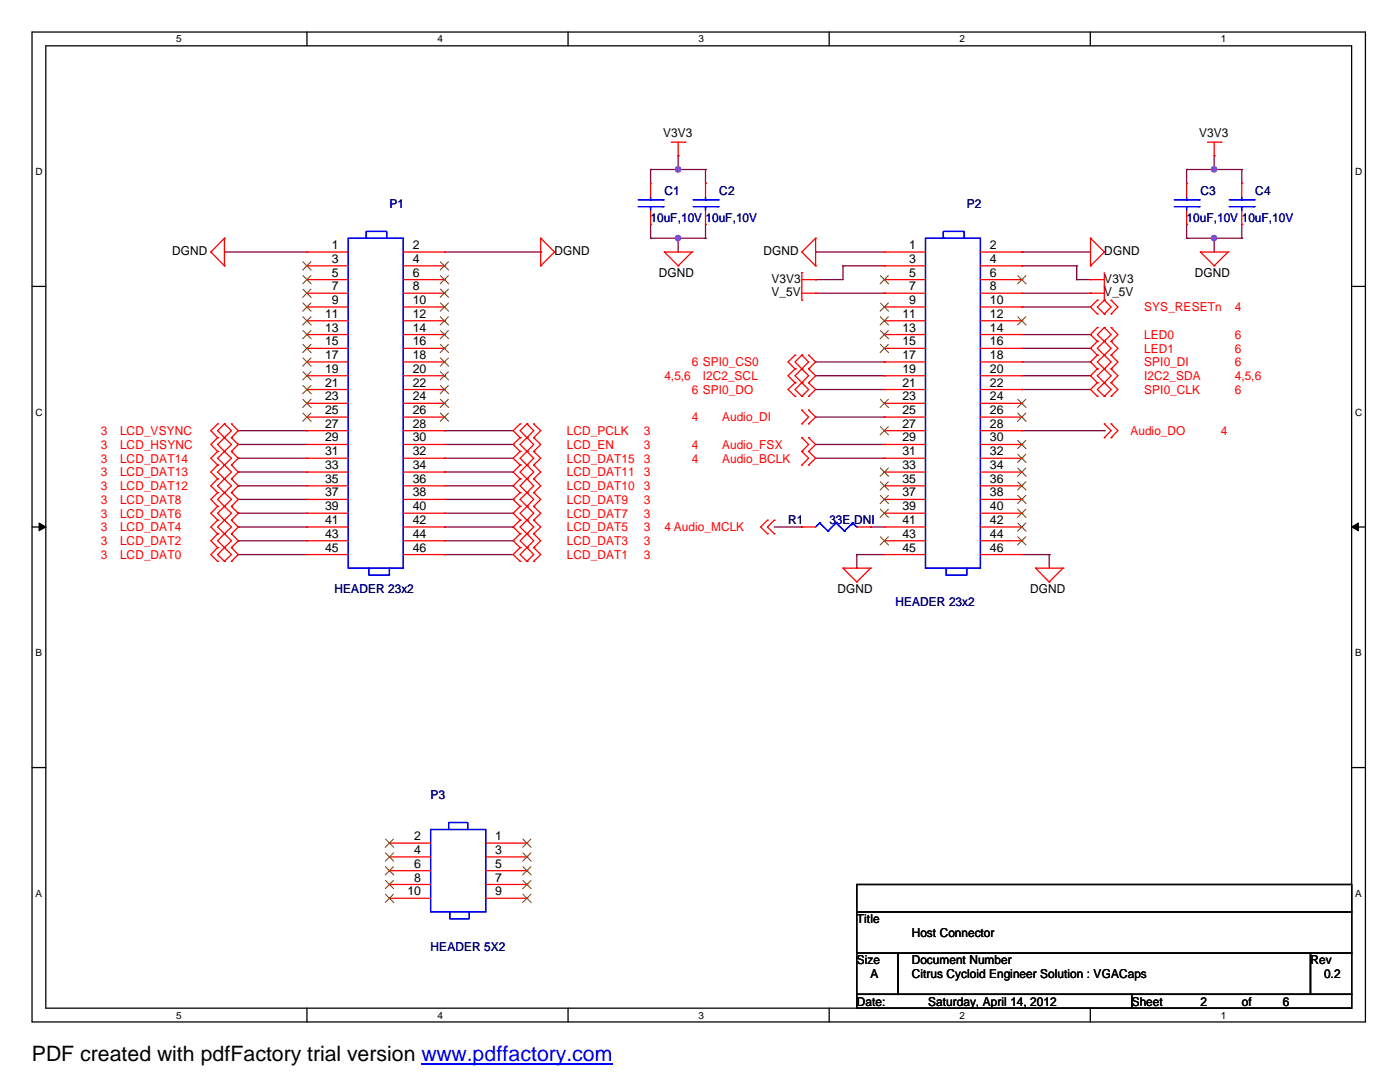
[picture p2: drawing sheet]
<svg xmlns="http://www.w3.org/2000/svg" width="279mm" height="216mm" viewBox="0 0 279 216" stroke-linecap="round" stroke-linejoin="round" font-family="sans-serif">
<path d="M6.4 6.4h266.1v197.5h-266.1zM9.1 9.1h260.6v192.1h-260.6z" fill="none" stroke="#000" stroke-width=".25"/>
<g fill="#fff">
<path d="M35.2 6.6h1.1v2.3h-1.1z"/>
<path d="M35.2 201.4h1.1v2.3h-1.1z"/>
</g>
<path d="M61.3 6.4v2.7M61.3 201.2v2.7" fill="none" stroke="#000" stroke-width=".25"/>
<g fill="#fff">
<path d="M87.3 6.6h1.1v2.3h-1.1z"/>
<path d="M87.3 201.4h1.1v2.3h-1.1z"/>
</g>
<path d="M113.4 6.4v2.7M113.4 201.2v2.7" fill="none" stroke="#000" stroke-width=".25"/>
<g fill="#fff">
<path d="M139.4 6.6h1.1v2.3h-1.1z"/>
<path d="M139.4 201.4h1.1v2.3h-1.1z"/>
</g>
<path d="M165.5 6.4v2.7M165.5 201.2v2.7" fill="none" stroke="#000" stroke-width=".25"/>
<g fill="#fff">
<path d="M191.5 6.6h1.1v2.3h-1.1z"/>
<path d="M191.5 201.4h1.1v2.3h-1.1z"/>
</g>
<path d="M217.6 6.4v2.7M217.6 201.2v2.7" fill="none" stroke="#000" stroke-width=".25"/>
<g fill="#fff">
<path d="M243.6 6.6h1.1v2.3h-1.1z"/>
<path d="M243.6 201.4h1.1v2.3h-1.1z"/>
<path d="M7.1 33.1h1.4v2.2h-1.4z"/>
<path d="M270.5 33.1h1.4v2.2h-1.4z"/>
<path d="M7.1 81.1h1.4v2.3h-1.4z"/>
<path d="M270.5 81.1h1.4v2.3h-1.4z"/>
</g>
<path d="M6.4 57.2h2.7M269.7 57.2h2.8" fill="none" stroke="#000" stroke-width=".25"/>
<g fill="#fff">
<path d="M7.1 129.1h1.3v2.3h-1.3z"/>
<path d="M270.5 129.1h1.3v2.3h-1.3z"/>
</g>
<path d="M6.4 105.2h2.7M269.7 105.2h2.8" fill="none" stroke="#000" stroke-width=".25"/>
<g fill="#000" stroke="#000" stroke-width=".2">
<path d="M7.8 104.4l1.3 .8-1.3 .7z" fill-rule="evenodd"/>
<path d="M269.7 105.2l1.4-.8v1.5z" fill-rule="evenodd"/>
</g>
<g fill="#fff">
<path d="M7.1 177.1h1.3v2.3h-1.3z"/>
<path d="M270.5 177.1h1.3v2.3h-1.3z"/>
</g>
<path d="M6.4 153.2h2.7M269.7 153.2h2.8M171 176.5h98.7v5.4h-98.7zM171 181.9h98.7v8.3h-98.7zM171 190.2h8.2v8.2h-8.2zM171 198.4h54.8v2.8h-54.8zM179.2 190.2h82.3v8.2h-82.3zM225.8 198.4h43.9v2.8h-43.9zM261.5 190.2h8.2v8.2h-8.2z" fill="none" stroke="#000" stroke-width=".25"/>
<g fill="none" stroke="#800040" stroke-width=".25">
<path d="M129.8 33.8h.1M129.8 33.8h11M129.8 33.8v2.8M135.3 33.8h.1M135.3 31.1h.1M135.3 31.1v2.7M140.8 36.6h.1M140.8 33.8h.1M140.8 33.8v2.8M236.8 33.8h.1M236.8 33.8v2.8M236.8 33.8h11"/>
<path d="M242.3 33.8h.1M242.3 31.1h.1M242.3 31.1v2.7M247.8 36.6h.1M247.8 33.8h.1M247.8 33.8v2.8M44.8 50.3h.1M44.8 50.3h16.5M88.7 50.3h19.2M107.9 50.3h.1M129.8 47.5h.1M129.8 47.5h11"/>
<path d="M129.8 44.8v2.7M135.3 47.5h.1M135.3 47.5v2.8M140.8 44.8h.1M140.8 47.5h.1M140.8 44.8v2.7M162.8 50.3h.1M162.8 55.8h.1M162.8 50.3h13.7M162.8 58.5h13.7M168.2 53h.1M168.2 53v2.8h-5.4"/>
<path d="M168.2 53h8.3M176.5 53h.1M176.5 58.5h.1M203.9 50.3h.1M203.9 53h.1M203.9 50.3h13.7M203.9 53h11M203.9 58.5h13.7M214.9 55.8h.1M214.9 53h.1M214.9 55.8h2.7M214.9 53v2.8"/>
<path d="M217.6 58.5h.1M236.8 47.5h.1M236.8 44.8v2.7M236.8 47.5h11M242.3 47.5h.1M242.3 47.5v2.8M247.8 44.8h.1M247.8 47.5h.1M247.8 44.8v2.7M162.8 77.7h13.7M162.8 75h13.7M162.8 72.2h13.7"/>
<path d="M176.5 72.2h.1M176.5 75h.1M176.5 77.7h.1M203.9 61.3h.1M203.9 77.7h.1M203.9 61.3h13.7M203.9 69.5h13.7M203.9 66.8h13.7M203.9 77.7h13.7M203.9 75h13.7M203.9 72.2h13.7M217.6 69.5h.1"/>
<path d="M217.6 66.8h.1M217.6 75h.1M217.6 72.2h.1M47.5 91.4h.1M47.5 94.2h.1M47.5 96.9h.1M47.5 99.7h.1M47.5 85.9h.1M47.5 88.7h.1M47.5 99.7h13.8M47.5 96.9h13.8M47.5 94.2h13.8"/>
<path d="M47.5 91.4h13.8M47.5 88.7h13.8M47.5 85.9h13.8M88.7 94.2h.1M88.7 91.4h.1M88.7 85.9h.1M88.7 99.7h13.7M88.7 96.9h13.7M88.7 94.2h13.7M88.7 91.4h13.7M88.7 88.7h13.7M88.7 85.9h13.7"/>
<path d="M102.4 99.7h.1M102.4 96.9h.1M102.4 88.7h.1M162.8 91.4h13.7M162.8 88.7h13.7M162.8 83.2h13.7M176.5 83.2h.1M176.5 91.4h.1M176.5 88.7h.1M203.9 85.9h16.5M220.4 85.9h.1M47.5 110.7h.1"/>
<path d="M47.5 102.4h.1M47.5 105.2h.1M47.5 107.9h.1M47.5 110.7h13.8M47.5 107.9h13.8M47.5 105.2h13.8M47.5 102.4h13.8M88.7 110.7h.1M88.7 110.7h13.7M88.7 107.9h13.7M88.7 105.2h13.7M88.7 102.4h13.7"/>
<path d="M102.4 107.9h.1M102.4 105.2h.1M102.4 102.4h.1M154.5 105.2h5.5M160 105.2h.1M171 110.7h.1M171 113.4h.1M171 110.7h5.5M171 110.7v2.7M173.7 105.2h.1M173.7 105.2h2.8M203.9 110.7h5.5"/>
<path d="M209.4 110.7h.1M209.4 110.7v2.7"/>
</g>
<g fill="#f0f" stroke="#f0f" stroke-width=".25">
<circle cx="242.3" cy="47.5" r=".54"/>
<circle cx="242.3" cy="33.8" r=".54"/>
<circle cx="135.3" cy="47.5" r=".54"/>
<circle cx="135.3" cy="33.8" r=".54"/>
</g>
<g fill="none" stroke="#f00" stroke-width=".25">
<path d="M129.8 36.6h.1M129.8 36.6v2.7M133.9 28.4h2.8M135.3 31.1h.1M135.3 28.4v2.7M136.7 28.4h.1M140.8 36.6h.1M140.8 36.6v2.7M236.8 36.6h.1M236.8 36.6v2.7M241 28.4h2.7M242.3 31.1h.1"/>
<path d="M242.3 28.4v2.7M243.7 28.4h.1M247.8 36.6h.1M247.8 36.6v2.7M42.1 50.3h.1M42.1 50.3l2.7 2.7M44.8 53h.1M44.8 47.5h.1M44.8 47.5v5.5M44.8 47.5l-2.7 2.8M61.3 50.3h.1M61.3 53h.1"/>
<path d="M61.3 55.8h.1M61.3 58.5h.1M61.3 55.8h8.2M61.3 58.5h8.2M61.3 50.3h8.2M61.3 53h8.2M80.5 55.8h8.2M80.5 58.5h8.2M80.5 50.3h8.2M80.5 53h8.2M88.7 50.3h.1M88.7 53h.1"/>
<path d="M88.7 55.8h.1M88.7 58.5h.1M107.9 47.5h.1M107.9 53h.1M107.9 47.5v5.5M107.9 47.5l2.8 2.8M110.7 50.3h.1M110.7 50.3l-2.8 2.7M129.8 44.8h.1M129.8 42.1v2.7M132.6 50.3h.1M132.6 50.3h5.5"/>
<path d="M132.6 50.3l2.7 2.7M135.3 53h.1M138.1 50.3h.1M138.1 50.3l-2.8 2.7M140.8 44.8h.1M140.8 42.1v2.7M160 50.3h.1M160 54.4h.1M160 59.9h.1M160 50.3l2.8 2.7M160 55.8h2.8M160 54.4v5.5"/>
<path d="M160 58.5h2.8M162.8 53h.1M162.8 47.5h.1M162.8 55.8h.1M162.8 58.5h.1M162.8 47.5v5.5M162.8 47.5l-2.8 2.8M176.5 50.3h.1M176.5 53h.1M176.5 55.8h.1M176.5 58.5h.1M176.5 55.8h8.2"/>
<path d="M176.5 58.5h8.2M176.5 50.3h8.2M176.5 53h8.2M195.7 55.8h8.2M195.7 58.5h8.2M195.7 50.3h8.2M195.7 53h8.2M203.9 50.3h.1M203.9 53h.1M203.9 55.8h.1M203.9 58.5h.1M217.6 47.5h.1"/>
<path d="M217.6 53h.1M217.6 55.8h.1M217.6 58.5h.1M217.6 47.5v5.5M217.6 47.5l2.8 2.8M217.6 55.8h2.8M217.6 58.5h2.8M219 59.9h.1M219 59.9l-1.4 1.4 1.4 1.4M220.4 50.3h.1M220.4 57.2h.1M220.4 59.9h.1"/>
<path d="M220.4 50.3l-2.8 2.7M220.4 54.4v5.5M220.4 59.9l1.3 1.4-1.3 1.4M220.4 59.9l-1.4 1.4 1.4 1.4M221.7 59.9h.1M221.7 59.9l1.4 1.4-1.4 1.4M236.8 44.8h.1M236.8 42.1v2.7M239.6 50.3h.1M239.6 50.3h5.5M239.6 50.3l2.7 2.7M242.3 53h.1"/>
<path d="M245.1 50.3h.1M245.1 50.3l-2.8 2.7M247.8 44.8h.1M247.8 42.1v2.7M61.3 61.3h.1M61.3 64h.1M61.3 66.8h.1M61.3 69.5h.1M61.3 72.2h.1M61.3 75h.1M61.3 77.7h.1M61.3 61.3h8.2"/>
<path d="M61.3 64h8.2M61.3 66.8h8.2M61.3 69.5h8.2M61.3 72.2h8.2M61.3 75h8.2M61.3 77.7h8.2M80.5 61.3h8.2M80.5 64h8.2M80.5 66.8h8.2M80.5 69.5h8.2M80.5 72.2h8.2M80.5 75h8.2"/>
<path d="M80.5 77.7h8.2M88.7 61.3h.1M88.7 64h.1M88.7 66.8h.1M88.7 69.5h.1M88.7 72.2h.1M88.7 75h.1M88.7 77.7h.1M158.7 70.9h.1M158.7 73.6h.1M158.7 76.4h.1M158.7 79.1h.1"/>
<path d="M158.7 70.9l-1.4 1.3 1.4 1.4M158.7 73.6l-1.4 1.4 1.4 1.4M158.7 76.4l-1.4 1.3 1.4 1.4M160 73.6h.1M160 70.9h.1M160 76.4h.1M160 79.1h.1M160 70.9l-1.3 1.3 1.3 1.4M160 70.9l1.4 1.3-1.4 1.4M160 73.6l-1.3 1.4 1.3 1.4M160 73.6l1.4 1.4-1.4 1.4M160 76.4l-1.3 1.3 1.3 1.4"/>
<path d="M160 76.4l1.4 1.3-1.4 1.4M161.4 70.9h.1M161.4 73.6h.1M161.4 76.4h.1M161.4 79.1h.1M161.4 70.9l1.4 1.3-1.4 1.4M161.4 73.6l1.4 1.4-1.4 1.4M161.4 76.4l1.4 1.3-1.4 1.4M176.5 61.3h.1M176.5 64h.1M176.5 66.8h.1M176.5 69.5h.1"/>
<path d="M176.5 72.2h.1M176.5 75h.1M176.5 77.7h.1M176.5 61.3h8.2M176.5 64h8.2M176.5 66.8h8.2M176.5 69.5h8.2M176.5 72.2h8.2M176.5 75h8.2M176.5 77.7h8.2M195.7 61.3h8.2M195.7 64h8.2"/>
<path d="M195.7 66.8h8.2M195.7 69.5h8.2M195.7 72.2h8.2M195.7 75h8.2M195.7 77.7h8.2M203.9 61.3h.1M203.9 64h.1M203.9 66.8h.1M203.9 69.5h.1M203.9 72.2h.1M203.9 75h.1M203.9 77.7h.1"/>
<path d="M219 62.7h.1M219 65.4h.1M219 68.1h.1M219 70.9h.1M219 73.6h.1M219 76.4h.1M219 79.1h.1M219 70.9l-1.4 1.3 1.4 1.4M219 65.4l-1.4 1.4 1.4 1.3M219 73.6l-1.4 1.4 1.4 1.4M219 68.1l-1.4 1.4 1.4 1.4M219 76.4l-1.4 1.3 1.4 1.4"/>
<path d="M220.4 62.7h.1M220.4 68.1h.1M220.4 65.4h.1M220.4 70.9h.1M220.4 76.4h.1M220.4 73.6h.1M220.4 79.1h.1M220.4 65.4l1.3 1.4-2.7 2.7 1.4 1.4M220.4 65.4l-1.4 1.4 1.4 1.3M220.4 68.1l1.3 1.4-1.3 1.4M220.4 70.9l-1.4 1.3 2.7 2.8-1.3 1.4M220.4 73.6l-1.4 1.4 2.7 2.7-1.3 1.4"/>
<path d="M220.4 70.9l1.3 1.3-1.3 1.4M220.4 76.4l-1.4 1.3 1.4 1.4M221.7 62.7h.1M221.7 65.4h.1M221.7 68.1h.1M221.7 70.9h.1M221.7 73.6h.1M221.7 76.4h.1M221.7 79.1h.1M221.7 65.4l1.4 1.4-1.4 1.3M221.7 68.1l1.4 1.4-1.4 1.4M221.7 73.6l1.4 1.4-1.4 1.4"/>
<path d="M221.7 70.9l1.4 1.3-1.4 1.4M221.7 76.4l1.4 1.3-1.4 1.4M43.4 92.8h.1M43.4 95.5h.1M43.4 90.1h.1M43.4 98.3h.1M43.4 87.3h.1M43.4 84.6h.1M43.4 92.8l-1.3 1.4 1.3 1.3M43.4 98.3l-1.3 1.4 1.3 1.3M43.4 90.1l-1.3 1.3 1.3 1.4M43.4 95.5l-1.3 1.4 1.3 1.4"/>
<path d="M43.4 87.3l-1.3 1.4 1.3 1.4M43.4 84.6l-1.3 1.3 1.3 1.4M44.8 95.5h.1M44.8 92.8h.1M44.8 90.1h.1M44.8 98.3h.1M44.8 87.3h.1M44.8 84.6h.1M44.8 92.8l-1.4 1.4 2.8 2.7-1.4 1.4M44.8 87.3l1.4 1.4-2.8 2.7 2.8 2.8-1.4 1.3M44.8 90.1l1.4 1.3-1.4 1.4M44.8 95.5l-1.4 1.4 1.4 1.4"/>
<path d="M44.8 98.3l-1.4 1.4 1.4 1.3M44.8 98.3l1.4 1.4-2.8 2.7 1.4 1.4M44.8 84.6l1.4 1.3-2.8 2.8 1.4 1.4M44.8 84.6l-1.4 1.3 1.4 1.4M46.2 92.8h.1M46.2 95.5h.1M46.2 90.1h.1M46.2 98.3h.1M46.2 87.3h.1M46.2 84.6h.1M46.2 98.3l1.3 1.4-1.3 1.3M46.2 92.8l1.3 1.4-1.3 1.3"/>
<path d="M46.2 90.1l1.3 1.3-1.3 1.4M46.2 95.5l1.3 1.4-1.3 1.4M46.2 87.3l1.3 1.4-1.3 1.4M46.2 84.6l1.3 1.3-1.3 1.4M61.3 80.5h.1M61.3 83.2h.1M61.3 85.9h.1M61.3 88.7h.1M61.3 91.4h.1M61.3 94.2h.1M61.3 96.9h.1M61.3 99.7h.1"/>
<path d="M61.3 80.5h8.2M61.3 83.2h8.2M61.3 85.9h8.2M61.3 88.7h8.2M61.3 91.4h8.2M61.3 94.2h8.2M61.3 96.9h8.2M61.3 99.7h8.2M80.5 80.5h8.2M80.5 83.2h8.2M80.5 85.9h8.2M80.5 88.7h8.2"/>
<path d="M80.5 91.4h8.2M80.5 94.2h8.2M80.5 96.9h8.2M80.5 99.7h8.2M88.7 80.5h.1M88.7 83.2h.1M88.7 85.9h.1M88.7 88.7h.1M88.7 91.4h.1M88.7 94.2h.1M88.7 96.9h.1M88.7 99.7h.1"/>
<path d="M103.8 87.3h.1M103.8 90.1h.1M103.8 84.6h.1M103.8 92.8h.1M103.8 95.5h.1M103.8 98.3h.1M103.8 92.8l-1.4 1.4 1.4 1.3M103.8 87.3l-1.4 1.4 1.4 1.4M103.8 84.6l-1.4 1.3 1.4 1.4M103.8 90.1l-1.4 1.3 1.4 1.4M103.8 98.3l-1.4 1.4 1.4 1.3M103.8 95.5l-1.4 1.4 1.4 1.4"/>
<path d="M105.2 90.1h.1M105.2 87.3h.1M105.2 84.6h.1M105.2 95.5h.1M105.2 92.8h.1M105.2 98.3h.1M105.2 87.3l1.3 1.4-1.3 1.4M105.2 87.3l-1.4 1.4 1.4 1.4M105.2 84.6l1.3 1.3-1.3 1.4M105.2 84.6l-1.4 1.3 1.4 1.4M105.2 92.8l1.3 1.4-1.3 1.3M105.2 92.8l-1.4 1.4 1.4 1.3"/>
<path d="M105.2 90.1l1.3 1.3-1.3 1.4M105.2 90.1l-1.4 1.3 1.4 1.4M105.2 95.5l-1.4 1.4 2.7 2.8-1.3 1.3M105.2 95.5l1.3 1.4-2.7 2.8 1.4 1.3M106.5 87.3h.1M106.5 90.1h.1M106.5 84.6h.1M106.5 92.8h.1M106.5 95.5h.1M106.5 98.3h.1M106.5 87.3l1.4 1.4-1.4 1.4M106.5 84.6l1.4 1.3-1.4 1.4"/>
<path d="M106.5 92.8l1.4 1.4-1.4 1.3M106.5 90.1l1.4 1.3-1.4 1.4M106.5 98.3l1.4 1.4-1.4 1.3M106.5 95.5l1.4 1.4-1.4 1.4M160 84.6h.1M160 81.8h.1M160 90.1h.1M160 87.3h.1M160 92.8h.1M160 81.8l1.4 1.4-1.4 1.4M160 87.3l1.4 1.4-1.4 1.4M160 90.1l1.4 1.3-1.4 1.4"/>
<path d="M161.4 81.8h.1M161.4 84.6h.1M161.4 87.3h.1M161.4 90.1h.1M161.4 92.8h.1M161.4 81.8l1.4 1.4-1.4 1.4M161.4 87.3l1.4 1.4-1.4 1.4M161.4 90.1l1.4 1.3-1.4 1.4M176.5 80.5h.1M176.5 83.2h.1M176.5 85.9h.1M176.5 88.7h.1"/>
<path d="M176.5 91.4h.1M176.5 94.2h.1M176.5 96.9h.1M176.5 99.7h.1M176.5 80.5h8.2M176.5 83.2h8.2M176.5 85.9h8.2M176.5 88.7h8.2M176.5 91.4h8.2M176.5 94.2h8.2M176.5 96.9h8.2M176.5 99.7h8.2"/>
<path d="M195.7 80.5h8.2M195.7 83.2h8.2M195.7 85.9h8.2M195.7 88.7h8.2M195.7 91.4h8.2M195.7 94.2h8.2M195.7 96.9h8.2M195.7 99.7h8.2M203.9 80.5h.1M203.9 83.2h.1M203.9 85.9h.1M203.9 88.7h.1"/>
<path d="M203.9 91.4h.1M203.9 94.2h.1M203.9 96.9h.1M203.9 99.7h.1M220.4 87.3h.1M220.4 84.6h.1M220.4 84.6l1.3 1.3-1.3 1.4M221.7 84.6h.1M221.7 87.3h.1M221.7 84.6l1.4 1.3-1.4 1.4M43.4 101h.1M43.4 103.8h.1"/>
<path d="M43.4 106.5h.1M43.4 109.3h.1M43.4 112h.1M43.4 101l-1.3 1.4 1.3 1.4M43.4 103.8l-1.3 1.4 1.3 1.3M43.4 106.5l-1.3 1.4 1.3 1.4M43.4 109.3l-1.3 1.4 1.3 1.3M44.8 101h.1M44.8 106.5h.1M44.8 103.8h.1M44.8 109.3h.1M44.8 112h.1"/>
<path d="M44.8 101l1.4 1.4-2.8 2.8 2.8 2.7-1.4 1.4M44.8 103.8l1.4 1.4-1.4 1.3M44.8 106.5l-1.4 1.4 2.8 2.8-1.4 1.3M44.8 109.3l-1.4 1.4 1.4 1.3M46.2 101h.1M46.2 103.8h.1M46.2 106.5h.1M46.2 109.3h.1M46.2 112h.1M46.2 103.8l1.3 1.4-1.3 1.3M46.2 101l1.3 1.4-1.3 1.4M46.2 106.5l1.3 1.4-1.3 1.4"/>
<path d="M46.2 109.3l1.3 1.4-1.3 1.3M61.3 102.4h.1M61.3 105.2h.1M61.3 107.9h.1M61.3 110.7h.1M61.3 102.4h8.2M61.3 105.2h8.2M61.3 107.9h8.2M61.3 110.7h8.2M80.5 102.4h8.2M80.5 105.2h8.2M80.5 107.9h8.2"/>
<path d="M80.5 110.7h8.2M88.7 102.4h.1M88.7 105.2h.1M88.7 107.9h.1M88.7 110.7h.1M103.8 101h.1M103.8 103.8h.1M103.8 106.5h.1M103.8 109.3h.1M103.8 112h.1M103.8 106.5l-1.4 1.4 1.4 1.4M103.8 103.8l-1.4 1.4 1.4 1.3"/>
<path d="M103.8 101l-1.4 1.4 1.4 1.4M103.8 109.3l-1.4 1.4 1.4 1.3M105.2 101h.1M105.2 106.5h.1M105.2 103.8h.1M105.2 112h.1M105.2 109.3h.1M105.2 103.8l1.3 1.4-1.3 1.3M105.2 103.8l-1.4 1.4 1.4 1.3M105.2 101l1.3 1.4-1.3 1.4M105.2 101l-1.4 1.4 1.4 1.4M105.2 109.3l1.3 1.4-1.3 1.3"/>
<path d="M105.2 109.3l-1.4 1.4 1.4 1.3M105.2 106.5l1.3 1.4-1.3 1.4M105.2 106.5l-1.4 1.4 1.4 1.4M106.5 101h.1M106.5 103.8h.1M106.5 106.5h.1M106.5 109.3h.1M106.5 112h.1M106.5 101l1.4 1.4-1.4 1.4M106.5 103.8l1.4 1.4-1.4 1.3M106.5 106.5l1.4 1.4-1.4 1.4M106.5 109.3l1.4 1.4-1.4 1.3"/>
<path d="M153.2 103.8h.1M153.2 106.5h.1M153.2 103.8l-1.4 1.4 1.4 1.3M154.5 106.5h.1M154.5 103.8h.1M154.5 103.8l-1.3 1.4 1.3 1.3M160 105.2h.1M160 105.2h2.8M168.2 113.4h.1M168.2 113.4h5.5M168.2 113.4l2.8 2.7M171 116.1h.1"/>
<path d="M171 105.2h2.7M173.7 113.4h.1M173.7 105.2h.1M173.7 113.4l-2.7 2.7M176.5 102.4h.1M176.5 105.2h.1M176.5 107.9h.1M176.5 110.7h.1M176.5 102.4h8.2M176.5 105.2h8.2M176.5 107.9h8.2M176.5 110.7h8.2"/>
<path d="M195.7 102.4h8.2M195.7 105.2h8.2M195.7 107.9h8.2M195.7 110.7h8.2M203.9 102.4h.1M203.9 105.2h.1M203.9 107.9h.1M203.9 110.7h.1M206.7 113.4h.1M206.7 113.4h5.4M206.7 113.4l2.7 2.7M209.4 116.1h.1"/>
<path d="M212.1 113.4h.1M212.1 113.4l-2.7 2.7M77.7 168.2h.1M77.7 171h.1M77.7 173.7h.1M77.7 176.5h.1M77.7 179.2h.1M77.7 168.2h8.2M77.7 171h8.2M77.7 173.7h8.2M77.7 176.5h8.2M77.7 179.2h8.2"/>
<path d="M96.9 168.2h8.3M96.9 171h8.3M96.9 173.7h8.3M96.9 176.5h8.3M96.9 179.2h8.3M105.2 168.2h.1M105.2 171h.1M105.2 173.7h.1M105.2 176.5h.1M105.2 179.2h.1"/>
</g>
<g fill="none" stroke="#00f" stroke-width=".25">
<path d="M127.4 39.9h4.9M129.8 39.9h.1M129.8 39.3v.6M132.3 39.9h.1M138.3 39.9h5M140.8 39.9h.1M140.8 39.3v.6M143.3 39.9h.1M234.4 39.9h4.9M236.8 39.9h.1M236.8 39.3v.6M239.3 39.9h.1"/>
<path d="M245.3 39.9h5M247.8 39.9h.1M247.8 39.3v.6M250.3 39.9h.1M69.5 47.5h11v65.9h-11zM73.3 47.5h-.2v-1.3h4.1v1.3M127.4 41.2h4.9M129.8 41.2h.1M129.8 41.2v.9M132.3 41.2h.1M138.3 41.2h5M140.8 41.2h.1"/>
<path d="M140.8 41.2v.9M143.3 41.2h.1M184.7 47.5h11v65.9h-11zM188.6 47.5h-.3v-1.3h4.1v1.3M234.4 41.2h4.9M236.8 41.2h.1M236.8 41.2v.9M239.3 41.2h.1M245.3 41.2h5M247.8 41.2h.1M247.8 41.2v.9M250.3 41.2h.1"/>
<path d="M73.6 113.4v1.4h4.1v-1.4M163.6 104.4h.1M163.6 104.4l-.8 .8M163.6 104.4l1.6 1.6M165.2 106h.1M166.9 104.4h.1M166.9 104.4l-1.7 1.6M166.9 104.4l1.6 1.6M168.5 106h.1M170.2 104.4h.1M170.2 104.4l-1.7 1.6M170.2 104.4l.8 .8"/>
<path d="M171 105.2h.1M188.8 113.4v1.4h4.2v-1.4M85.9 165.5h11v16.4h-11zM89.5 165.5v-1.4h3.8v1.4M89.8 181.9v1.4h3.8v-1.4"/>
</g>
<g fill="none" stroke="#804000" stroke-width=".2">
<path d="M60.5 52.2l1.6 1.7M60.5 55l1.6 1.6M60.5 57.7l1.6 1.7M62.1 52.2l-1.7 1.7M62.1 55l-1.7 1.6M62.1 57.7l-1.7 1.7M87.9 52.2l1.6 1.7M87.9 55l1.6 1.6M87.9 57.7l1.6 1.7M89.5 52.2l-1.7 1.7M89.5 55l-1.7 1.6M89.5 57.7l-1.7 1.7"/>
<path d="M175.7 55l1.6 1.6M177.3 55l-1.7 1.6M203.1 55l1.7 1.6M204.7 55l-1.6 1.6M60.5 60.5l1.6 1.6M60.5 63.2l1.6 1.7M60.5 66l1.6 1.6M60.5 68.7l1.6 1.7M60.5 71.4l1.6 1.7M60.5 74.2l1.6 1.6M60.5 76.9l1.6 1.7M60.5 79.7l1.6 1.6"/>
<path d="M62.1 60.5l-1.7 1.6M62.1 63.2l-1.7 1.7M62.1 66l-1.7 1.6M62.1 68.7l-1.7 1.7M62.1 71.4l-1.7 1.7M62.1 74.2l-1.7 1.6M62.1 76.9l-1.7 1.7M62.1 79.7l-1.7 1.6M87.9 60.5l1.6 1.6M87.9 63.2l1.6 1.7M87.9 66l1.6 1.6M87.9 68.7l1.6 1.7"/>
<path d="M87.9 71.4l1.6 1.7M87.9 74.2l1.6 1.6M87.9 76.9l1.6 1.7M87.9 79.7l1.6 1.6M89.5 60.5l-1.7 1.6M89.5 63.2l-1.7 1.7M89.5 66l-1.7 1.6M89.5 68.7l-1.7 1.7M89.5 71.4l-1.7 1.7M89.5 74.2l-1.7 1.6M89.5 76.9l-1.7 1.7M89.5 79.7l-1.7 1.6"/>
<path d="M175.7 60.5l1.6 1.6M175.7 63.2l1.6 1.7M175.7 66l1.6 1.6M175.7 68.7l1.6 1.7M175.7 79.7l1.6 1.6M177.3 60.5l-1.7 1.6M177.3 63.2l-1.7 1.7M177.3 66l-1.7 1.6M177.3 68.7l-1.7 1.7M177.3 79.7l-1.7 1.6M203.1 63.2l1.7 1.7M203.1 79.7l1.7 1.6"/>
<path d="M204.7 79.7l-1.6 1.6M204.7 63.2l-1.6 1.7M60.5 82.4l1.6 1.7M62.1 82.4l-1.7 1.7M87.9 82.4l1.6 1.7M89.5 82.4l-1.7 1.7M175.7 85.1l1.6 1.7M175.7 93.4l1.6 1.6M175.7 96.1l1.6 1.7M175.7 98.8l1.6 1.7M177.3 85.1l-1.7 1.7M177.3 93.4l-1.7 1.6"/>
<path d="M177.3 96.1l-1.7 1.7M177.3 98.8l-1.7 1.7M203.1 82.4l1.7 1.7M203.1 87.9l1.7 1.6M203.1 90.6l1.7 1.7M203.1 93.4l1.7 1.6M203.1 96.1l1.7 1.7M203.1 98.8l1.7 1.7M204.7 82.4l-1.6 1.7M204.7 87.9l-1.6 1.6M204.7 90.6l-1.6 1.7M204.7 93.4l-1.6 1.6"/>
<path d="M204.7 96.1l-1.6 1.7M204.7 98.8l-1.6 1.7M175.7 101.6l1.6 1.7M175.7 107.1l1.6 1.7M177.3 101.6l-1.7 1.7M177.3 107.1l-1.7 1.7M203.1 101.6l1.7 1.7M203.1 104.4l1.7 1.6M203.1 107.1l1.7 1.7M204.7 101.6l-1.6 1.7M204.7 104.4l-1.6 1.6M204.7 107.1l-1.6 1.7"/>
<path d="M76.9 167.4l1.7 1.7M76.9 170.2l1.7 1.6M76.9 172.9l1.7 1.7M76.9 175.7l1.7 1.6M76.9 178.4l1.7 1.7M78.5 178.4l-1.6 1.7M78.5 167.4l-1.6 1.7M78.5 170.2l-1.6 1.6M78.5 172.9l-1.6 1.7M78.5 175.7l-1.6 1.6M104.4 167.4l1.6 1.7M104.4 170.2l1.6 1.6"/>
<path d="M104.4 172.9l1.6 1.7M104.4 175.7l1.6 1.6M104.4 178.4l1.6 1.7M106 167.4l-1.7 1.7M106 170.2l-1.7 1.6M106 172.9l-1.7 1.7M106 175.7l-1.7 1.6M106 178.4l-1.7 1.7"/>
</g>
<path d="M84.1 212.3h38.2" fill="none" stroke="#00f" stroke-width=".3"/>
<text font-size="4.2" x="6.3" y="211.7">PDF created with pdfFactory trial version www.pdffactory.com</text>
<g font-size="2.5">
<text x="132.3" y="27.3">V3V3</text>
<text x="239.3" y="27.3">V3V3</text>
<text x="34.4" y="50.9">DGND</text>
<text x="66.3" y="49.7">1</text>
<text x="66.3" y="52.5">3</text>
<text x="82.4" y="49.7">2</text>
<text x="82.4" y="52.5">4</text>
<text x="110.7" y="50.9">DGND</text>
<text x="152.4" y="50.9">DGND</text>
<text x="181.4" y="49.7">1</text>
<text x="181.4" y="52.5">3</text>
<text x="197.6" y="49.7">2</text>
<text x="197.6" y="52.5">4</text>
<text x="220.4" y="50.9">DGND</text>
<text x="66.3" y="55.2">5</text>
<text x="66.3" y="57.9">7</text>
<text x="82.4" y="55.2">6</text>
<text x="82.4" y="57.9">8</text>
<text x="131.5" y="55.3">DGND</text>
<text x="154" y="56.4">V3V3</text>
<text x="154" y="59.1">V_5V</text>
<text x="181.4" y="55.2">5</text>
<text x="181.4" y="57.9">7</text>
<text x="197.6" y="55.2">6</text>
<text x="197.6" y="57.9">8</text>
<text x="220.4" y="56.4">V3V3</text>
<text x="220.4" y="59.1">V_5V</text>
<text x="238.5" y="55.3">DGND</text>
<text x="64.9" y="63.4">11</text>
<text x="66.3" y="60.7">9</text>
<text x="82.4" y="60.7">10</text>
<text x="82.4" y="63.4">12</text>
<text x="180.1" y="63.4">11</text>
<text x="181.4" y="60.7">9</text>
<text x="197.6" y="60.7">10</text>
<text x="197.6" y="63.4">12</text>
<text x="64.9" y="66.2">13</text>
<text x="64.9" y="68.9">15</text>
<text x="64.9" y="71.6">17</text>
<text x="82.4" y="66.2">14</text>
<text x="82.4" y="68.9">16</text>
<text x="82.4" y="71.6">18</text>
<text x="180.1" y="66.2">13</text>
<text x="180.1" y="68.9">15</text>
<text x="180.1" y="71.6">17</text>
<text x="197.6" y="66.2">14</text>
<text x="197.6" y="68.9">16</text>
<text x="197.6" y="71.6">18</text>
<text x="64.9" y="74.4">19</text>
<text x="64.9" y="77.1">21</text>
<text x="82.4" y="74.4">20</text>
<text x="82.4" y="77.1">22</text>
<text x="180.1" y="74.4">19</text>
<text x="180.1" y="77.1">21</text>
<text x="197.6" y="74.4">20</text>
<text x="197.6" y="77.1">22</text>
<text x="64.9" y="79.9">23</text>
<text x="64.9" y="82.6">25</text>
<text x="82.4" y="79.9">24</text>
<text x="82.4" y="82.6">26</text>
<text x="180.1" y="79.9">23</text>
<text x="180.1" y="82.6">25</text>
<text x="197.6" y="79.9">24</text>
<text x="197.6" y="82.6">26</text>
<text x="64.9" y="85.3">27</text>
<text x="64.9" y="88.1">29</text>
<text x="82.4" y="85.3">28</text>
<text x="82.4" y="88.1">30</text>
<text x="180.1" y="85.3">27</text>
<text x="180.1" y="88.1">29</text>
<text x="197.6" y="85.3">28</text>
<text x="197.6" y="88.1">30</text>
<text x="64.9" y="90.8">31</text>
<text x="64.9" y="93.6">33</text>
<text x="82.4" y="90.8">32</text>
<text x="82.4" y="93.6">34</text>
<text x="180.1" y="90.8">31</text>
<text x="180.1" y="93.6">33</text>
<text x="197.6" y="90.8">32</text>
<text x="197.6" y="93.6">34</text>
<text x="64.9" y="96.4">35</text>
<text x="64.9" y="99.1">37</text>
<text x="64.9" y="101.8">39</text>
<text x="82.4" y="96.4">36</text>
<text x="82.4" y="99.1">38</text>
<text x="82.4" y="101.8">40</text>
<text x="180.1" y="96.4">35</text>
<text x="180.1" y="99.1">37</text>
<text x="180.1" y="101.8">39</text>
<text x="197.6" y="96.4">36</text>
<text x="197.6" y="99.1">38</text>
<text x="197.6" y="101.8">40</text>
<text x="64.9" y="104.6">41</text>
<text x="64.9" y="107.3">43</text>
<text x="82.4" y="104.6">42</text>
<text x="82.4" y="107.3">44</text>
<text x="180.1" y="104.6">41</text>
<text x="180.1" y="107.3">43</text>
<text x="197.6" y="104.6">42</text>
<text x="197.6" y="107.3">44</text>
<text x="64.9" y="110.1">45</text>
<text x="82.4" y="110.1">46</text>
<text x="180.1" y="110.1">45</text>
<text x="197.6" y="110.1">46</text>
<text x="167.1" y="118.4">DGND</text>
<text x="205.6" y="118.4">DGND</text>
<text x="82.7" y="167.6">2</text>
<text x="98.8" y="167.6">1</text>
<text x="82.7" y="170.4">4</text>
<text x="82.7" y="173.1">6</text>
<text x="98.8" y="170.4">3</text>
<text x="98.8" y="173.1">5</text>
<text x="81.3" y="178.6">10</text>
<text x="82.7" y="175.9">8</text>
<text x="98.8" y="175.9">7</text>
<text x="98.8" y="178.6">9</text>
<text x="171" y="184.2">Title</text>
<text x="181.9" y="186.9">Host Connector</text>
<text x="171" y="192.4">Size</text>
<text x="173.7" y="195.2">A</text>
<text x="181.9" y="192.4">Document Number</text>
<text x="181.9" y="195.2">Citrus Cycloid Engineer Solution ::: VGACaps</text>
<text x="181.9" y="195.2">Citrus Cycloid Engineer Solution</text>
<text x="218.3" y="195.2">VGACaps</text>
<text x="261.5" y="192.4">Rev</text>
<text x="264.2" y="195.2">0.2</text>
<text x="171" y="200.7">Date:</text>
<text x="185.3" y="200.7">Saturday, April 14, 2012</text>
<text x="225.8" y="200.7">Sheet</text>
<text x="239.6" y="200.7">2</text>
<text x="247.8" y="200.7">of</text>
<text x="256" y="200.7">6</text>
</g>
<g font-size="2.5" fill="#000080">
<text x="77.7" y="41.6">P1</text>
<text x="132.6" y="38.8">C1</text>
<text x="143.6" y="38.8">C2</text>
<text x="193" y="41.6">P2</text>
<text x="239.6" y="38.8">C3</text>
<text x="250.5" y="38.8">C4</text>
<text x="129.8" y="44.3">10uF,10V</text>
<text x="140.8" y="44.3">10uF,10V</text>
<text x="236.8" y="44.3">10uF,10V</text>
<text x="247.8" y="44.3">10uF,10V</text>
<text x="157.3" y="104.6">R1</text>
<text x="165.5" y="104.6">33E,DNI</text>
<text x="66.8" y="118.4">HEADER 23x2</text>
<text x="178.7" y="120.9">HEADER 23x2</text>
<text x="85.9" y="159.5">P3</text>
<text x="85.9" y="189.7">HEADER 5X2</text>
</g>
<g font-size="2.5" fill="#f00">
<text x="228.3" y="62.1">SYS_RESETn</text>
<text x="246.4" y="62.1">4</text>
<text x="228.3" y="67.6">LED0</text>
<text x="228.3" y="70.4">LED1</text>
<text x="246.4" y="67.6">6</text>
<text x="246.4" y="70.4">6</text>
<text x="132.6" y="75.9">4,5,6</text>
<text x="138.1" y="73.1">6 SPI0_CS0</text>
<text x="140.3" y="75.9">I2C2_SCL</text>
<text x="228.3" y="75.9">I2C2_SDA</text>
<text x="228.3" y="73.1">SPI0_DI</text>
<text x="246.4" y="75.9">4,5,6</text>
<text x="246.4" y="73.1">6</text>
<text x="138.1" y="78.6">6 SPI0_DO</text>
<text x="228.3" y="78.6">SPI0_CLK</text>
<text x="246.4" y="78.6">6</text>
<text x="20.1" y="89.6">3</text>
<text x="20.1" y="86.8">3</text>
<text x="24" y="89.6">LCD_HSYNC</text>
<text x="24" y="86.8">LCD_VSYNC</text>
<text x="113.1" y="89.6">LCD_EN</text>
<text x="113.1" y="86.8">LCD_PCLK</text>
<text x="128.5" y="89.6">3</text>
<text x="128.5" y="86.8">3</text>
<text x="138.1" y="84.1">4</text>
<text x="138.1" y="89.6">4</text>
<text x="144.1" y="84.1">Audio_DI</text>
<text x="144.1" y="89.6">Audio_FSX</text>
<text x="225.6" y="86.8">Audio_DO</text>
<text x="243.7" y="86.8">4</text>
<text x="20.1" y="95">3</text>
<text x="20.1" y="92.3">3</text>
<text x="24" y="95">LCD_DAT13</text>
<text x="24" y="92.3">LCD_DAT14</text>
<text x="113.1" y="95">LCD_DAT11</text>
<text x="113.1" y="92.3">LCD_DAT15</text>
<text x="128.5" y="95">3</text>
<text x="128.5" y="92.3">3</text>
<text x="138.1" y="92.3">4</text>
<text x="144.1" y="92.3">Audio_BCLK</text>
<text x="20.1" y="97.8">3</text>
<text x="20.1" y="100.5">3</text>
<text x="24" y="97.8">LCD_DAT12</text>
<text x="24" y="100.5">LCD_DAT8</text>
<text x="113.1" y="100.5">LCD_DAT9</text>
<text x="113.1" y="97.8">LCD_DAT10</text>
<text x="128.5" y="97.8">3</text>
<text x="128.5" y="100.5">3</text>
<text x="20.1" y="106">3</text>
<text x="20.1" y="103.3">3</text>
<text x="24" y="106">LCD_DAT4</text>
<text x="24" y="103.3">LCD_DAT6</text>
<text x="113.1" y="106">LCD_DAT5</text>
<text x="113.1" y="103.3">LCD_DAT7</text>
<text x="128.5" y="106">3</text>
<text x="128.5" y="103.3">3</text>
<text x="132.6" y="106">4 Audio_MCLK</text>
<text x="20.1" y="108.8">3</text>
<text x="20.1" y="111.5">3</text>
<text x="24" y="108.8">LCD_DAT2</text>
<text x="24" y="111.5">LCD_DAT0</text>
<text x="113.1" y="111.5">LCD_DAT1</text>
<text x="113.1" y="108.8">LCD_DAT3</text>
<text x="128.5" y="111.5">3</text>
<text x="128.5" y="108.8">3</text>
</g>
<g font-size="2">
<text x="35.2" y="8.5">5</text>
<text x="87.3" y="8.5">4</text>
<text x="139.4" y="8.5">3</text>
<text x="191.5" y="8.5">2</text>
<text x="243.6" y="8.5">1</text>
<text x="7.1" y="34.9">D</text>
<text x="270.5" y="34.9">D</text>
<text x="7.1" y="82.9">C</text>
<text x="270.5" y="82.9">C</text>
<text x="7.1" y="130.9">B</text>
<text x="270.5" y="130.9">B</text>
<text x="7.1" y="178.9">A</text>
<text x="270.5" y="178.9">A</text>
<text x="35.2" y="203.2">5</text>
<text x="87.3" y="203.2">4</text>
<text x="139.4" y="203.2">3</text>
<text x="191.5" y="203.2">2</text>
<text x="243.6" y="203.2">1</text>
</g>
</svg>
